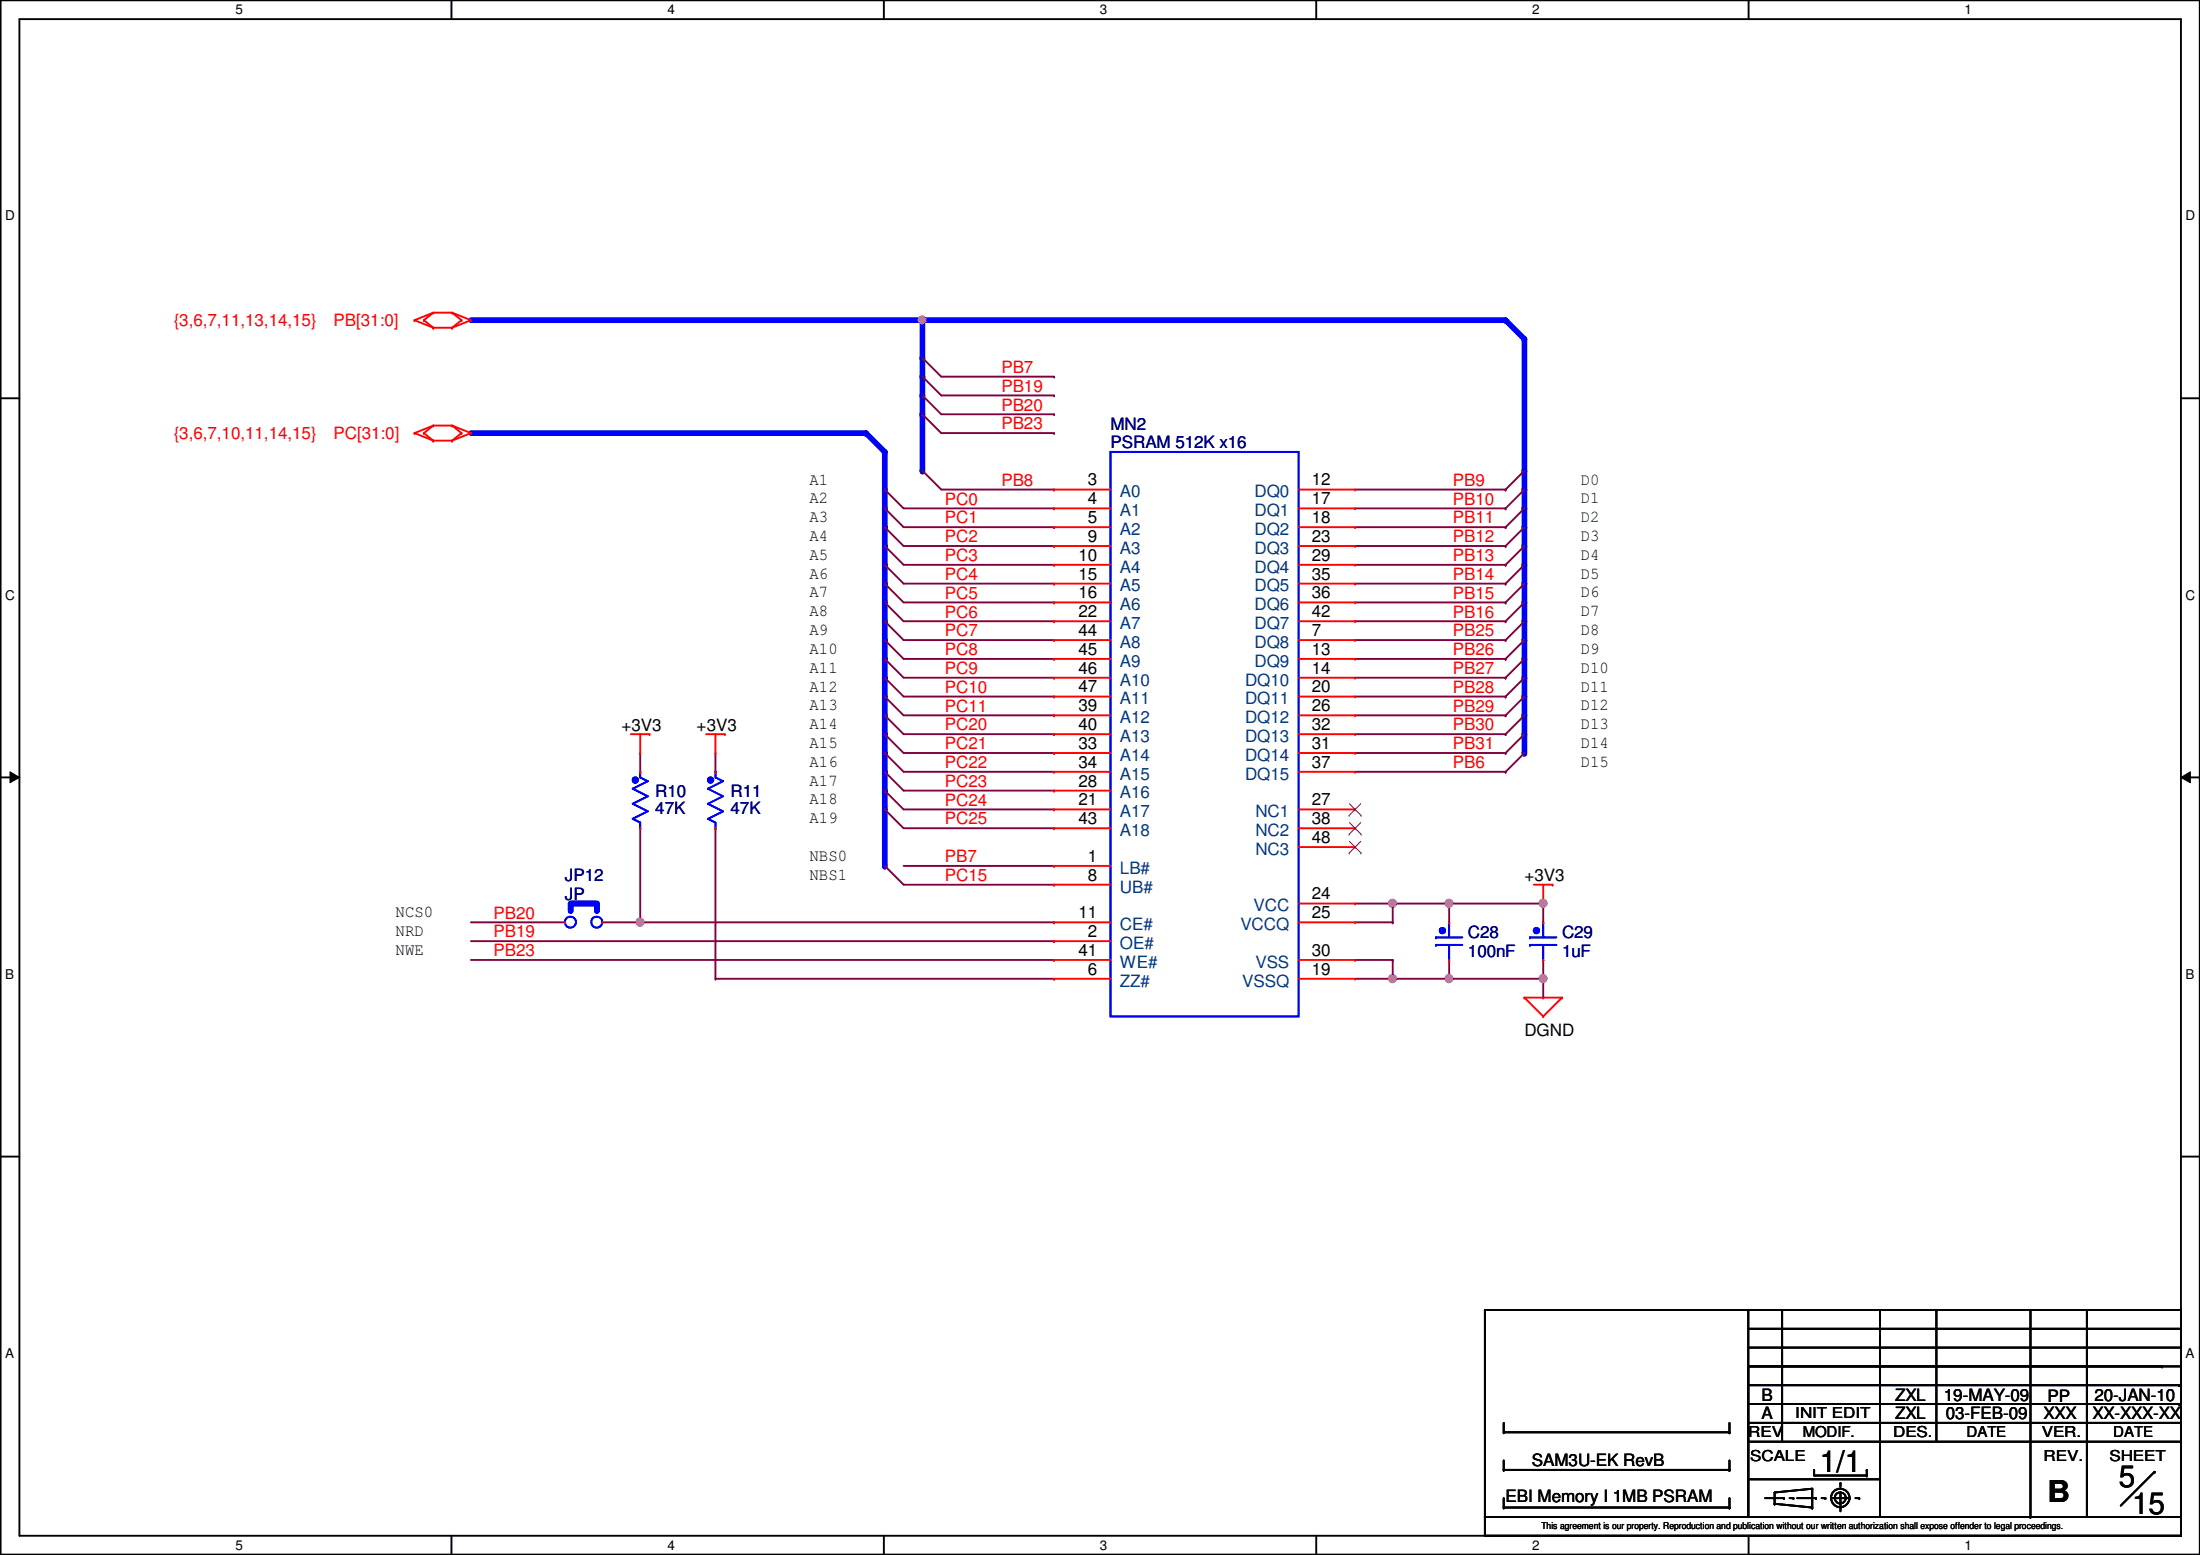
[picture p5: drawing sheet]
<svg xmlns="http://www.w3.org/2000/svg" width="297mm" height="210mm" viewBox="0 0 297 210" stroke-linecap="round" stroke-linejoin="round" font-family="sans-serif">
<path d="M.1 0h296.9v209.8h-296.9zM2.6 2.6h291.9v204.7h-291.9z" fill="none" stroke="#000" stroke-width=".25"/>
<g fill="#fff">
<path d="M31.8 .3h1v2h-1z"/>
<path d="M31.8 207.6h1v1.9h-1z"/>
</g>
<path d="M61 0v2.6M61 207.3v2.5" fill="none" stroke="#000" stroke-width=".25"/>
<g fill="#fff">
<path d="M90.1 .3h1v2h-1z"/>
<path d="M90.1 207.6h1v1.9h-1z"/>
</g>
<path d="M119.3 0v2.6M119.3 207.3v2.5" fill="none" stroke="#000" stroke-width=".25"/>
<g fill="#fff">
<path d="M148.5 .3h1v2h-1z"/>
<path d="M148.5 207.6h1v1.9h-1z"/>
</g>
<path d="M177.7 0v2.6M177.7 207.3v2.5" fill="none" stroke="#000" stroke-width=".25"/>
<g fill="#fff">
<path d="M206.9 .3h1v2h-1z"/>
<path d="M206.9 207.6h1v1.9h-1z"/>
</g>
<path d="M236.1 0v2.6M236.1 207.3v2.5" fill="none" stroke="#000" stroke-width=".25"/>
<g fill="#fff">
<path d="M265.3 .3h.9v2h-.9z"/>
<path d="M265.3 207.6h.9v1.9h-.9z"/>
<path d="M.7 28.2h1.3v1.9h-1.3z"/>
<path d="M295.1 28.2h1.3v1.9h-1.3z"/>
<path d="M.7 79.3h1.3v2h-1.3z"/>
<path d="M295.1 79.3h1.3v2h-1.3z"/>
</g>
<path d="M.1 53.8h2.5M294.5 53.8h2.5" fill="none" stroke="#000" stroke-width=".25"/>
<g fill="#fff">
<path d="M.7 130.5h1.2v2h-1.2z"/>
<path d="M295.1 130.5h1.2v2h-1.2z"/>
</g>
<path d="M.1 104.9h2.5M294.5 104.9h2.5" fill="none" stroke="#000" stroke-width=".25"/>
<path d="M1.4 104.2l1.2 .7-1.2 .8zM294.5 104.9l1.2-.7v1.5z" fill="#000"/>
<path d="M1.4 104.2l1.2 .7-1.2 .8zM294.5 104.9l1.2-.7v1.5z" fill="none" stroke="#000" stroke-width=".14"/>
<g fill="#fff">
<path d="M.7 181.7h1.2v2h-1.2z"/>
<path d="M295.1 181.7h1.2v2h-1.2z"/>
</g>
<path d="M.1 156.1h2.5M294.5 156.1h2.5" fill="none" stroke="#000" stroke-width=".25"/>
<g fill="none" stroke="#7f003f" stroke-width=".25">
<path d="M122 68.6h20.3M122 71.2h20.3M122 73.7h20.3M122 76.2h20.3M122 78.8h20.3M142.3 73.7h.1M142.3 71.2h.1M142.3 76.2h.1M142.3 68.6h.1M142.3 78.8h.1M183 66.1h20.3M183 68.6h20.3"/>
<path d="M183 71.2h20.3M183 73.7h20.3M183 76.2h20.3M183 78.8h20.3M203.3 66.1h.1M203.3 68.6h.1M203.3 71.2h.1M203.3 73.7h.1M203.3 76.2h.1M203.3 78.8h.1M122 83.9h20.3M122 81.3h20.3"/>
<path d="M122 94h20.3M122 86.4h20.3M122 91.5h20.3M122 96.6h20.3M122 88.9h20.3M122 99.1h20.3M142.3 99.1h.1M142.3 83.9h.1M142.3 88.9h.1M142.3 94h.1M142.3 81.3h.1M142.3 96.6h.1"/>
<path d="M142.3 86.4h.1M142.3 91.5h.1M183 83.9h20.3M183 81.3h20.3M183 94h20.3M183 86.4h20.3M183 91.5h20.3M183 96.6h20.3M183 88.9h20.3M183 99.1h20.3M203.3 83.9h.1M203.3 81.3h.1"/>
<path d="M203.3 94h.1M203.3 86.4h.1M203.3 91.5h.1M203.3 96.6h.1M203.3 88.9h.1M203.3 99.1h.1M122 104.2h20.3M122 101.6h20.3M122 111.8h20.3M122 109.3h20.3M122 106.7h20.3M142.3 101.6h.1"/>
<path d="M142.3 104.2h.1M142.3 111.8h.1M142.3 109.3h.1M142.3 106.7h.1M183 104.2h20.3M183 101.6h20.3M203.3 104.2h.1M203.3 101.6h.1"/>
</g>
<path d="M205.8 99.1v2.5" fill="none" stroke="#00f" stroke-width=".76"/>
<circle cx="205.8" cy="101.6" r=".38" fill="#00f"/>
<path d="M203.3 43.2l2.5 2.6" fill="none" stroke="#00f" stroke-width=".76"/>
<circle cx="205.8" cy="45.8" r=".38" fill="#00f"/>
<path d="M63.6 43.2h60.9" fill="none" stroke="#00f" stroke-width=".76"/>
<circle cx="124.5" cy="43.2" r=".38" fill="#00f"/>
<circle cx="124.5" cy="43.2" r=".49" fill="#f0f"/>
<circle cx="124.5" cy="43.2" r=".49" fill="none" stroke="#f0f" stroke-width=".25"/>
<path d="M119.5 106.7v2.6" fill="none" stroke="#00f" stroke-width=".76"/>
<circle cx="119.5" cy="109.3" r=".38" fill="#00f"/>
<path d="M116.9 58.5l2.6 2.5" fill="none" stroke="#00f" stroke-width=".76"/>
<circle cx="119.5" cy="61" r=".38" fill="#00f"/>
<path d="M63.6 58.5h53.3" fill="none" stroke="#00f" stroke-width=".76"/>
<circle cx="116.9" cy="58.5" r=".38" fill="#00f"/>
<path d="M119.5 61v5.1" fill="none" stroke="#00f" stroke-width=".76"/>
<circle cx="119.5" cy="66.1" r=".38" fill="#00f"/>
<path d="M119.5 66.1v2.5" fill="none" stroke="#00f" stroke-width=".76"/>
<circle cx="119.5" cy="68.6" r=".38" fill="#00f"/>
<path d="M119.5 68.6v2.6" fill="none" stroke="#00f" stroke-width=".76"/>
<circle cx="119.5" cy="71.2" r=".38" fill="#00f"/>
<path d="M119.5 71.2v2.5" fill="none" stroke="#00f" stroke-width=".76"/>
<circle cx="119.5" cy="73.7" r=".38" fill="#00f"/>
<path d="M119.5 73.7v2.5" fill="none" stroke="#00f" stroke-width=".76"/>
<circle cx="119.5" cy="76.2" r=".38" fill="#00f"/>
<path d="M119.5 76.2v2.6" fill="none" stroke="#00f" stroke-width=".76"/>
<circle cx="119.5" cy="78.8" r=".38" fill="#00f"/>
<path d="M119.5 78.8v2.5" fill="none" stroke="#00f" stroke-width=".76"/>
<circle cx="119.5" cy="81.3" r=".38" fill="#00f"/>
<path d="M119.5 81.3v2.6" fill="none" stroke="#00f" stroke-width=".76"/>
<circle cx="119.5" cy="83.9" r=".38" fill="#00f"/>
<path d="M119.5 83.9v2.5" fill="none" stroke="#00f" stroke-width=".76"/>
<circle cx="119.5" cy="86.4" r=".38" fill="#00f"/>
<path d="M119.5 86.4v2.5" fill="none" stroke="#00f" stroke-width=".76"/>
<circle cx="119.5" cy="88.9" r=".38" fill="#00f"/>
<path d="M119.5 88.9v2.6" fill="none" stroke="#00f" stroke-width=".76"/>
<circle cx="119.5" cy="91.5" r=".38" fill="#00f"/>
<path d="M119.5 91.5v2.5" fill="none" stroke="#00f" stroke-width=".76"/>
<circle cx="119.5" cy="94" r=".38" fill="#00f"/>
<path d="M119.5 94v2.6" fill="none" stroke="#00f" stroke-width=".76"/>
<circle cx="119.5" cy="96.6" r=".38" fill="#00f"/>
<path d="M119.5 96.6v2.5" fill="none" stroke="#00f" stroke-width=".76"/>
<circle cx="119.5" cy="99.1" r=".38" fill="#00f"/>
<path d="M119.5 99.1v2.5" fill="none" stroke="#00f" stroke-width=".76"/>
<circle cx="119.5" cy="101.6" r=".38" fill="#00f"/>
<path d="M119.5 101.6v2.6" fill="none" stroke="#00f" stroke-width=".76"/>
<circle cx="119.5" cy="104.2" r=".38" fill="#00f"/>
<path d="M119.5 104.2v2.5" fill="none" stroke="#00f" stroke-width=".76"/>
<circle cx="119.5" cy="106.7" r=".38" fill="#00f"/>
<path d="M205.8 96.6v2.5" fill="none" stroke="#00f" stroke-width=".76"/>
<circle cx="205.8" cy="99.1" r=".38" fill="#00f"/>
<path d="M205.8 94v2.6" fill="none" stroke="#00f" stroke-width=".76"/>
<circle cx="205.8" cy="96.6" r=".38" fill="#00f"/>
<path d="M205.8 91.5v2.5" fill="none" stroke="#00f" stroke-width=".76"/>
<circle cx="205.8" cy="94" r=".38" fill="#00f"/>
<path d="M205.8 88.9v2.6" fill="none" stroke="#00f" stroke-width=".76"/>
<circle cx="205.8" cy="91.5" r=".38" fill="#00f"/>
<path d="M205.8 86.4v2.5" fill="none" stroke="#00f" stroke-width=".76"/>
<circle cx="205.8" cy="88.9" r=".38" fill="#00f"/>
<path d="M205.8 83.9v2.5" fill="none" stroke="#00f" stroke-width=".76"/>
<circle cx="205.8" cy="86.4" r=".38" fill="#00f"/>
<path d="M205.8 81.3v2.6" fill="none" stroke="#00f" stroke-width=".76"/>
<circle cx="205.8" cy="83.9" r=".38" fill="#00f"/>
<path d="M205.8 78.8v2.5" fill="none" stroke="#00f" stroke-width=".76"/>
<circle cx="205.8" cy="81.3" r=".38" fill="#00f"/>
<path d="M205.8 76.2v2.6" fill="none" stroke="#00f" stroke-width=".76"/>
<circle cx="205.8" cy="78.8" r=".38" fill="#00f"/>
<path d="M205.8 73.7v2.5" fill="none" stroke="#00f" stroke-width=".76"/>
<circle cx="205.8" cy="76.2" r=".38" fill="#00f"/>
<path d="M205.8 71.2v2.5" fill="none" stroke="#00f" stroke-width=".76"/>
<circle cx="205.8" cy="73.7" r=".38" fill="#00f"/>
<path d="M205.8 68.6v2.6" fill="none" stroke="#00f" stroke-width=".76"/>
<circle cx="205.8" cy="71.2" r=".38" fill="#00f"/>
<path d="M205.8 66.1v2.5" fill="none" stroke="#00f" stroke-width=".76"/>
<circle cx="205.8" cy="68.6" r=".38" fill="#00f"/>
<path d="M205.8 63.5v2.6" fill="none" stroke="#00f" stroke-width=".76"/>
<circle cx="205.8" cy="66.1" r=".38" fill="#00f"/>
<path d="M205.8 45.8v17.7" fill="none" stroke="#00f" stroke-width=".76"/>
<circle cx="205.8" cy="63.5" r=".38" fill="#00f"/>
<g fill="none" stroke="#7f003f" stroke-width=".25">
<path d="M86.4 104.2h.1M86.4 101.6v2.6M86.4 111.8v12.7M96.6 104.2h.1M96.6 101.6v2.6M96.6 111.8v20.3M122 119.4h20.3M142.3 119.4h.1M63.6 127h78.7M63.6 129.6h78.7M86.4 124.5h.1M86.4 124.5h55.9"/>
<path d="M96.6 132.1h.1M96.6 132.1h45.7M142.3 132.1h.1M142.3 127h.1M142.3 129.6h.1M142.3 124.5h.1"/>
</g>
<circle cx="86.4" cy="124.5" r=".49" fill="#f0f"/>
<circle cx="86.4" cy="124.5" r=".49" fill="none" stroke="#f0f" stroke-width=".25"/>
<path d="M183 122h5M188 122h.1M195.7 132.1h.1M195.7 129.6v2.5" fill="none" stroke="#7f003f" stroke-width=".25"/>
<circle cx="188" cy="121.9" r=".49" fill="#f0f"/>
<circle cx="188" cy="121.9" r=".49" fill="none" stroke="#f0f" stroke-width=".25"/>
<path d="M183 124.5h5M183 132.1h5M188 124.5h.1M188 132.1h.1M195.7 122h.1M195.7 122h-7.7v2.5" fill="none" stroke="#7f003f" stroke-width=".25"/>
<circle cx="188" cy="132.1" r=".49" fill="#f0f"/>
<circle cx="188" cy="132.1" r=".49" fill="none" stroke="#f0f" stroke-width=".25"/>
<path d="M183 129.6h5M188 129.6h.1M188 132.1h.1M188 129.6v2.5M188 132.1h7.7M195.7 132.1h.1M208.4 134.7h.1M208.4 124.5h.1M208.4 132.1h.1M208.4 122v2.5M208.4 129.6v5.1" fill="none" stroke="#7f003f" stroke-width=".25"/>
<circle cx="195.6" cy="132.1" r=".49" fill="#f0f"/>
<circle cx="195.6" cy="132.1" r=".49" fill="none" stroke="#f0f" stroke-width=".25"/>
<path d="M195.7 132.1h12.7M208.4 132.1h.1" fill="none" stroke="#7f003f" stroke-width=".25"/>
<circle cx="208.3" cy="132.1" r=".49" fill="#f0f"/>
<circle cx="208.3" cy="132.1" r=".49" fill="none" stroke="#f0f" stroke-width=".25"/>
<path d="M195.7 124.5h.1M195.7 122v2.5" fill="none" stroke="#7f003f" stroke-width=".25"/>
<circle cx="195.6" cy="121.9" r=".49" fill="#f0f"/>
<circle cx="195.6" cy="121.9" r=".49" fill="none" stroke="#f0f" stroke-width=".25"/>
<path d="M195.7 122h12.7M208.4 122h.1" fill="none" stroke="#7f003f" stroke-width=".25"/>
<circle cx="208.3" cy="121.9" r=".49" fill="#f0f"/>
<circle cx="208.3" cy="121.9" r=".49" fill="none" stroke="#f0f" stroke-width=".25"/>
<path d="M119.5 109.3v7.6" fill="none" stroke="#00f" stroke-width=".76"/>
<circle cx="119.5" cy="116.9" r=".38" fill="#00f"/>
<path d="M124.5 43.2v5.1" fill="none" stroke="#00f" stroke-width=".76"/>
<circle cx="124.5" cy="48.3" r=".38" fill="#00f"/>
<path d="M124.5 43.2h78.8" fill="none" stroke="#00f" stroke-width=".76"/>
<circle cx="203.3" cy="43.2" r=".38" fill="#00f"/>
<path d="M127.1 50.8h15.2M127.1 53.4h15.2M127.1 55.9h15.2M127.1 58.5h15.2M142.3 50.8h.1M142.3 53.4h.1M142.3 55.9h.1M142.3 58.5h.1M127.1 66.1h15.2M142.3 66.1h.1" fill="none" stroke="#7f003f" stroke-width=".25"/>
<path d="M124.5 55.9v7.6" fill="none" stroke="#00f" stroke-width=".76"/>
<circle cx="124.5" cy="63.5" r=".38" fill="#00f"/>
<path d="M124.5 53.4v2.5" fill="none" stroke="#00f" stroke-width=".76"/>
<circle cx="124.5" cy="55.9" r=".38" fill="#00f"/>
<path d="M124.5 50.8v2.6" fill="none" stroke="#00f" stroke-width=".76"/>
<circle cx="124.5" cy="53.4" r=".38" fill="#00f"/>
<path d="M124.5 48.3v2.5" fill="none" stroke="#00f" stroke-width=".76"/>
<circle cx="124.5" cy="50.8" r=".38" fill="#00f"/>
<g fill="none" stroke="#7f003f" stroke-width=".25">
<path d="M124.5 55.9h.1M124.5 53.4h.1M124.5 50.8h.1M124.5 48.3h.1M124.5 55.9l2.6 2.6M124.5 53.4l2.6 2.5M124.5 50.8l2.6 2.6M124.5 48.3l2.6 2.5M119.5 66.1h.1M119.5 68.6h.1M119.5 71.2h.1M119.5 73.7h.1"/>
<path d="M119.5 76.2h.1M119.5 78.8h.1M119.5 66.1l2.5 2.5M119.5 68.6l2.5 2.6M119.5 71.2l2.5 2.5M119.5 73.7l2.5 2.5M119.5 76.2l2.5 2.6M119.5 78.8l2.5 2.5M124.5 63.5h.1M124.5 63.5l2.6 2.6M203.3 78.8h.1M203.3 76.2h.1"/>
<path d="M203.3 73.7h.1M203.3 71.2h.1M203.3 68.6h.1M203.3 66.1h.1M205.8 78.8l-2.5 2.5M205.8 76.2l-2.5 2.6M205.8 73.7l-2.5 2.5M205.8 71.2l-2.5 2.5M205.8 68.6l-2.5 2.6M205.8 66.1l-2.5 2.5M205.8 63.5l-2.5 2.6M119.5 81.3h.1"/>
<path d="M119.5 83.9h.1M119.5 86.4h.1M119.5 88.9h.1M119.5 91.5h.1M119.5 94h.1M119.5 96.6h.1M119.5 99.1h.1M119.5 81.3l2.5 2.6M119.5 83.9l2.5 2.5M119.5 86.4l2.5 2.5M119.5 88.9l2.5 2.6M119.5 91.5l2.5 2.5"/>
<path d="M119.5 94l2.5 2.6M119.5 96.6l2.5 2.5M119.5 99.1l2.5 2.5M203.3 99.1h.1M203.3 96.6h.1M203.3 94h.1M203.3 91.5h.1M203.3 88.9h.1M203.3 86.4h.1M203.3 83.9h.1M203.3 81.3h.1M205.8 99.1l-2.5 2.5"/>
<path d="M205.8 96.6l-2.5 2.5M205.8 94l-2.5 2.6M205.8 91.5l-2.5 2.5M205.8 88.9l-2.5 2.6M205.8 86.4l-2.5 2.5M205.8 83.9l-2.5 2.5M205.8 81.3l-2.5 2.6M119.5 101.6h.1M119.5 104.2h.1M119.5 106.7h.1M119.5 109.3h.1M119.5 116.9h.1"/>
<path d="M119.5 101.6l2.5 2.6M119.5 104.2l2.5 2.5M119.5 106.7l2.5 2.6M119.5 109.3l2.5 2.5M119.5 116.9l2.5 2.5M122 116.9h20.3M142.3 116.9h.1M203.3 104.2h.1M203.3 101.6h.1M205.8 101.6l-2.5 2.6M63.6 124.5h12.7M76.3 124.5h.1"/>
<path d="M81.4 124.5h5M86.4 124.5h.1"/>
</g>
<g fill="none" stroke="#f00" stroke-width=".25">
<path d="M56 43.2h.1M56 58.5h.1M56 43.2l2.5 1M56 58.5l2.5 1M57.2 43.2h.1M57.2 58.5h.1M57.2 43.2l1.3 1M57.2 58.5l1.3 1M58.5 44.2h.1M58.5 42.2h.1M58.5 59.5h.1M58.5 57.4h.1"/>
<path d="M58.5 44.2h2.5M58.5 42.2h2.5M58.5 42.2l-2.5 1M58.5 42.2l-1.3 1M58.5 59.5h2.5M58.5 57.4h2.5M58.5 57.4l-2.5 1.1M58.5 57.4l-1.3 1.1M61 42.2h.1M61 44.2h.1M61 57.4h.1M61 59.5h.1"/>
<path d="M61 42.2l2.6 1M61 42.2l1.3 1M61 57.4l2.6 1.1M61 57.4l1.3 1.1M62.3 43.2h.1M62.3 58.5h.1M62.3 43.2l-1.3 1M62.3 58.5l-1.3 1M63.6 43.2h.1M63.6 58.5h.1M63.6 43.2l-2.6 1M63.6 58.5l-2.6 1"/>
<path d="M85.2 99.1h2.5M86.4 99.1v2.5M87.7 99.1h.1M95.3 99.1h2.6M96.6 99.1v2.5M97.9 99.1h.1M86.4 101.6h.1M96.6 101.6h.1M207.1 119.4h2.5M208.4 119.4v2.6M209.6 119.4h.1M205.8 134.7h.1"/>
<path d="M205.8 134.7h5.1M205.8 134.7l2.6 2.5M208.4 122h.1M208.4 137.2h.1M210.9 134.7h.1M210.9 134.7l-2.5 2.5"/>
</g>
<g fill="none" stroke="#000" stroke-width=".25">
<path d="M200.5 176.8h.1M200.5 176.8h35.5M200.5 176.8v28M236 176.8h58.5v28h-58.5zM236 179.4h58.5M240.6 176.8h.1M240.6 176.8v17.8M253.8 176.8h.1M253.8 176.8v28M261.4 176.8h.1M261.4 176.8v17.8M274.1 176.8v28"/>
<path d="M281.8 176.8h.1M281.8 176.8v28M294.5 179.4h.1M203 198.4h.1M203 193.3h.1M203 192.1v1.2M203 197.1v1.3M203 198.4h30.5M203 193.3h30.5M233.5 198.4h.1M233.5 193.3h.1M233.5 192.1v1.2"/>
<path d="M233.5 197.1v1.3M236 184.4h58.5v20.4h-58.5zM236 189.5h58.2M236 187h58.2M236 184.4h55.9M236 181.9h58.5M236 194.6h58.5M236 199.7h17.8M236 192.1h58.5M244.9 198.4h.1M244.9 198.4v.8h7.1M252 199.2h.1"/>
<path d="M252 198.4h.1M252 198.4v.8M253.8 199.7h.1M290.9 198.7h.1M290.9 198.7l-4.6 4.5M291.9 184.4h.1M294.2 189.5h.1M294.2 187h.1M294.5 181.9h.1M294.5 194.6h.1M294.5 192.1h.1M200.5 204.8h94v2.5h-94z"/>
<path d="M200.5 204.8h.1M203 203.5h.1M203 203.5h30.5M203 202.2v1.3M233.5 203.5h.1M233.5 202.2v1.3M238.3 202.2h2.6M239.6 203h.1M239.6 203l5.1 .5M240.9 202.2h.1M241.6 202.2h.5M242.1 202.2h.1"/>
<path d="M242.7 202.2h2.5M244.7 201h.1M244.7 203.5h.1M244.7 201l-5.1 .5v1.5M244.7 201v2.5M245.2 202.2h.1M246 202.2h.5M246.5 202.2h.1M247.2 202.2h2.6M248.5 200.2h.1M248.5 201.5h.1M248.5 200.2v.5"/>
<path d="M248.5 201.5v2.5M249.8 202.2h.1M250.5 202.2h.5M251 202.2h.1M274.1 204.8h.1"/>
<circle cx="248.5" cy="202.2" r=".75"/>
<circle cx="248.5" cy="202.2" r="1.25"/>
</g>
<path d="M96.6 111.8h.1M96.6 104.2h.1M96.6 104.2v.7l1 .6-2 1 2 1-2 1 2 1-2 1 1 .5v.8" fill="none" stroke="#00f" stroke-width=".25"/>
<circle cx="95.9" cy="105.3" r=".37" fill="#00f"/>
<g fill="none" stroke="#00f" stroke-width=".25">
<path d="M96.6 111.8h.1M96.6 104.2h.1M96.6 104.2v.7l1 .6-2 1 2 1-2 1 2 1-2 1 1 .5v.8"/>
<circle cx="95.9" cy="105.3" r=".37"/>
</g>
<circle cx="95.9" cy="105.3" r=".37" fill="#00f"/>
<g fill="none" stroke="#00f" stroke-width=".25">
<path d="M193.9 127.6h.1M193.9 126.5h.1M193.9 127.6h3.5M193.9 126.5h3.5M195.7 124.5h.1M195.7 129.6h.1M195.7 124.5v2M195.7 127.6v2"/>
<circle cx="95.9" cy="105.3" r=".37"/>
<circle cx="77" cy="124.5" r=".75"/>
<circle cx="80.6" cy="124.5" r=".75"/>
</g>
<path d="M96.6 104.2h.1M96.6 111.8h.1M76.3 124.5h.1M81.4 124.5h.1" fill="none" stroke="#f00" stroke-width=".25"/>
<path d="M77 123v-1h3.6v1" fill="none" stroke="#00f" stroke-width=".76"/>
<circle cx="194.7" cy="125.6" r=".37" fill="#00f"/>
<g fill="none" stroke="#00f" stroke-width=".25">
<path d="M193.9 127.6h.1M193.9 126.5h.1M193.9 127.6h3.5M193.9 126.5h3.5M195.7 124.5h.1M195.7 129.6h.1M195.7 124.5v2M195.7 127.6v2"/>
<circle cx="194.7" cy="125.6" r=".37"/>
</g>
<circle cx="194.7" cy="125.6" r=".37" fill="#00f"/>
<g fill="none" stroke="#00f" stroke-width=".25">
<path d="M206.6 127.6h.1M206.6 126.5h.1M206.6 127.6h3.5M206.6 126.5h3.5M208.4 124.5h.1M208.4 129.6h.1M208.4 124.5v2M208.4 127.6v2"/>
<circle cx="194.7" cy="125.6" r=".37"/>
</g>
<path d="M195.7 124.5h.1M195.7 129.6h.1" fill="none" stroke="#f00" stroke-width=".25"/>
<circle cx="207.4" cy="125.6" r=".37" fill="#00f"/>
<g fill="none" stroke="#00f" stroke-width=".25">
<path d="M206.6 127.6h.1M206.6 126.5h.1M206.6 127.6h3.5M206.6 126.5h3.5M208.4 124.5h.1M208.4 129.6h.1M208.4 124.5v2M208.4 127.6v2"/>
<circle cx="207.4" cy="125.6" r=".37"/>
</g>
<circle cx="207.4" cy="125.6" r=".37" fill="#00f"/>
<g fill="none" stroke="#00f" stroke-width=".25">
<path d="M86.4 111.8h.1M86.4 104.2h.1M86.4 104.2v.7l1.1 .6-2.1 1 2.1 1-2.1 1 2.1 1-2.1 1 1 .5v.8"/>
<circle cx="207.4" cy="125.6" r=".37"/>
</g>
<path d="M208.4 124.5h.1M208.4 129.6h.1" fill="none" stroke="#f00" stroke-width=".25"/>
<circle cx="85.8" cy="105.3" r=".37" fill="#00f"/>
<g fill="none" stroke="#00f" stroke-width=".25">
<path d="M86.4 111.8h.1M86.4 104.2h.1M86.4 104.2v.7l1.1 .6-2.1 1 2.1 1-2.1 1 2.1 1-2.1 1 1 .5v.8"/>
<circle cx="85.8" cy="105.3" r=".37"/>
</g>
<circle cx="85.8" cy="105.3" r=".37" fill="#00f"/>
<g fill="none" stroke="#00f" stroke-width=".25">
<path d="M149.9 61h25.4v76.2h-25.4z"/>
<circle cx="85.8" cy="105.3" r=".37"/>
</g>
<g fill="none" stroke="#f00" stroke-width=".25">
<path d="M142.3 66.1h.1M142.3 68.6h.1M142.3 71.2h.1M142.3 73.7h.1M142.3 76.2h.1M142.3 78.8h.1M142.3 66.1h7.6M142.3 68.6h7.6M142.3 71.2h7.6M142.3 73.7h7.6M142.3 76.2h7.6M142.3 78.8h7.6"/>
<path d="M175.3 66.1h7.7M175.3 68.6h7.7M175.3 71.2h7.7M175.3 73.7h7.7M175.3 76.2h7.7M175.3 78.8h7.7M183 66.1h.1M183 68.6h.1M183 71.2h.1M183 73.7h.1M183 76.2h.1M183 78.8h.1"/>
<path d="M142.3 81.3h.1M142.3 83.9h.1M142.3 86.4h.1M142.3 88.9h.1M142.3 91.5h.1M142.3 94h.1M142.3 96.6h.1M142.3 99.1h.1M142.3 81.3h7.6M142.3 83.9h7.6M142.3 86.4h7.6M142.3 88.9h7.6"/>
<path d="M142.3 91.5h7.6M142.3 94h7.6M142.3 96.6h7.6M142.3 99.1h7.6M175.3 81.3h7.7M175.3 83.9h7.7M175.3 86.4h7.7M175.3 88.9h7.7M175.3 91.5h7.7M175.3 94h7.7M175.3 96.6h7.7M175.3 99.1h7.7"/>
<path d="M183 81.3h.1M183 83.9h.1M183 86.4h.1M183 88.9h.1M183 91.5h.1M183 94h.1M183 96.6h.1M183 99.1h.1M86.4 104.2h.1M86.4 111.8h.1M142.3 101.6h.1M142.3 104.2h.1"/>
<path d="M142.3 106.7h.1M142.3 109.3h.1M142.3 111.8h.1M142.3 116.9h.1M142.3 119.4h.1M142.3 101.6h7.6M142.3 104.2h7.6M142.3 106.7h7.6M142.3 109.3h7.6M142.3 111.8h7.6M142.3 116.9h7.6M142.3 119.4h7.6"/>
<path d="M175.3 101.6h7.7M175.3 104.2h7.7M175.3 109.3h7.7M175.3 111.8h7.7M175.3 114.3h7.7M183 101.6h.1M183 104.2h.1M183 109.3h.1M183 111.8h.1M183 114.3h.1M142.3 124.5h.1M142.3 127h.1"/>
<path d="M142.3 129.6h.1M142.3 132.1h.1M142.3 124.5h7.6M142.3 127h7.6M142.3 129.6h7.6M142.3 132.1h7.6M175.3 124.5h7.7M175.3 129.6h7.7M175.3 122h7.7M175.3 132.1h7.7M183 122h.1M183 124.5h.1"/>
<path d="M183 129.6h.1M183 132.1h.1"/>
</g>
<path d="M182.2 110.1h.1M182.2 112.6h.1M182.2 115.1h.1M182.2 108.5l1.6 1.6M182.2 111l1.6 1.6M182.2 113.6l1.6 1.5M183.7 108.5l-1.5 1.6M183.7 111l-1.5 1.6M183.7 113.6l-1.5 1.5M183.8 110.1h.1M183.8 112.6h.1M183.8 115.1h.1" fill="none" stroke="#7f3f00" stroke-width=".14"/>
<circle cx="124.5" cy="43.2" r=".49" fill="#f0f"/>
<circle cx="124.5" cy="43.2" r=".49" fill="none" stroke="#f0f" stroke-width=".25"/>
<circle cx="86.4" cy="124.5" r=".49" fill="#f0f"/>
<circle cx="86.4" cy="124.5" r=".49" fill="none" stroke="#f0f" stroke-width=".25"/>
<circle cx="188" cy="121.9" r=".49" fill="#f0f"/>
<circle cx="188" cy="121.9" r=".49" fill="none" stroke="#f0f" stroke-width=".25"/>
<circle cx="188" cy="132.1" r=".49" fill="#f0f"/>
<circle cx="188" cy="132.1" r=".49" fill="none" stroke="#f0f" stroke-width=".25"/>
<circle cx="195.6" cy="132.1" r=".49" fill="#f0f"/>
<circle cx="195.6" cy="132.1" r=".49" fill="none" stroke="#f0f" stroke-width=".25"/>
<circle cx="208.3" cy="132.1" r=".49" fill="#f0f"/>
<circle cx="208.3" cy="132.1" r=".49" fill="none" stroke="#f0f" stroke-width=".25"/>
<circle cx="195.6" cy="121.9" r=".49" fill="#f0f"/>
<circle cx="195.6" cy="121.9" r=".49" fill="none" stroke="#f0f" stroke-width=".25"/>
<circle cx="208.3" cy="121.9" r=".49" fill="#f0f"/>
<circle cx="208.3" cy="121.9" r=".49" fill="none" stroke="#f0f" stroke-width=".25"/>
<g font-size="4.1">
<text x="245.7" y="198.8">1/1</text>
<text x="276.4" y="202.7">B</text>
<text x="286.1" y="200.8">5</text>
<text x="287.9" y="204.3">15</text>
</g>
<g font-size="2.3" fill="#f00">
<text x="23.4" y="44">{3,6,7,11,13,14,15}</text>
<text x="45" y="44">PB[31:0]</text>
<text x="135.2" y="50.3">PB7</text>
<text x="135.2" y="52.9">PB19</text>
<text x="23.4" y="59.3">{3,6,7,10,11,14,15}</text>
<text x="45" y="59.3">PC[31:0]</text>
<text x="135.2" y="55.4">PB20</text>
<text x="135.2" y="58">PB23</text>
<text x="135.2" y="65.6">PB8</text>
<text x="196.2" y="65.6">PB9</text>
<text x="127.6" y="70.7">PC1</text>
<text x="127.6" y="68.1">PC0</text>
<text x="196.2" y="68.1">PB10</text>
<text x="196.2" y="70.7">PB11</text>
<text x="127.6" y="73.2">PC2</text>
<text x="127.6" y="75.7">PC3</text>
<text x="196.2" y="73.2">PB12</text>
<text x="196.2" y="75.7">PB13</text>
<text x="127.6" y="83.4">PC6</text>
<text x="127.6" y="78.3">PC4</text>
<text x="127.6" y="80.8">PC5</text>
<text x="196.2" y="83.4">PB16</text>
<text x="196.2" y="80.8">PB15</text>
<text x="196.2" y="78.3">PB14</text>
<text x="127.6" y="88.4">PC8</text>
<text x="127.6" y="85.9">PC7</text>
<text x="196.2" y="85.9">PB25</text>
<text x="196.2" y="88.4">PB26</text>
<text x="127.6" y="93.5">PC10</text>
<text x="127.6" y="91">PC9</text>
<text x="196.2" y="93.5">PB28</text>
<text x="196.2" y="91">PB27</text>
<text x="127.6" y="98.6">PC20</text>
<text x="127.6" y="101.1">PC21</text>
<text x="127.6" y="96.1">PC11</text>
<text x="196.2" y="96.1">PB29</text>
<text x="196.2" y="98.6">PB30</text>
<text x="196.2" y="101.1">PB31</text>
<text x="127.6" y="103.7">PC22</text>
<text x="127.6" y="106.2">PC23</text>
<text x="196.2" y="103.7">PB6</text>
<text x="127.6" y="111.3">PC25</text>
<text x="127.6" y="108.8">PC24</text>
<text x="127.6" y="118.9">PC15</text>
<text x="127.6" y="116.4">PB7</text>
<text x="66.6" y="124">PB20</text>
<text x="66.6" y="126.5">PB19</text>
<text x="66.6" y="129.1">PB23</text>
</g>
<g font-size="2.3" fill="#00007f">
<text x="149.9" y="58">MN2</text>
<text x="149.9" y="60.5">PSRAM 512K x16</text>
<text x="88.5" y="107.5">R10</text>
<text x="98.6" y="107.5">R11</text>
<text x="88.5" y="109.8">47K</text>
<text x="98.6" y="109.8">47K</text>
<text x="76.3" y="119">JP12</text>
<text x="76.3" y="121.5">JP</text>
<text x="198.2" y="126.6">C28</text>
<text x="198.2" y="129.1">100nF</text>
<text x="210.9" y="126.6">C29</text>
<text x="210.9" y="129.1">1uF</text>
</g>
<g font-size="2.3">
<text x="109.3" y="65.4">A1</text>
<text x="146.9" y="65.5">3</text>
<text x="177.1" y="65.5">12</text>
<text x="109.3" y="67.9">A2</text>
<text x="109.3" y="70.5">A3</text>
<text x="146.9" y="68.1">4</text>
<text x="146.9" y="70.6">5</text>
<text x="177.1" y="68.1">17</text>
<text x="177.1" y="70.6">18</text>
<text x="109.3" y="73">A4</text>
<text x="109.3" y="75.6">A5</text>
<text x="145.6" y="75.7">10</text>
<text x="146.9" y="73.2">9</text>
<text x="177.1" y="73.2">23</text>
<text x="177.1" y="75.7">29</text>
<text x="213.4" y="73">D3</text>
<text x="213.4" y="75.6">D4</text>
<text x="109.3" y="78.1">A6</text>
<text x="109.3" y="80.6">A7</text>
<text x="109.3" y="83.2">A8</text>
<text x="145.6" y="78.2">15</text>
<text x="145.6" y="80.8">16</text>
<text x="145.6" y="83.3">22</text>
<text x="177.1" y="78.2">35</text>
<text x="177.1" y="80.8">36</text>
<text x="177.1" y="83.3">42</text>
<text x="213.4" y="78.1">D5</text>
<text x="213.4" y="80.6">D6</text>
<text x="213.4" y="83.2">D7</text>
<text x="109.3" y="85.7">A9</text>
<text x="109.3" y="88.3">A10</text>
<text x="145.6" y="85.9">44</text>
<text x="145.6" y="88.4">45</text>
<text x="177.1" y="85.9">7</text>
<text x="177.1" y="88.4">13</text>
<text x="213.4" y="85.7">D8</text>
<text x="213.4" y="88.3">D9</text>
<text x="109.3" y="90.8">A11</text>
<text x="109.3" y="93.3">A12</text>
<text x="109.3" y="95.9">A13</text>
<text x="145.6" y="90.9">46</text>
<text x="145.6" y="93.5">47</text>
<text x="177.1" y="90.9">14</text>
<text x="177.1" y="93.5">20</text>
<text x="213.4" y="90.8">D10</text>
<text x="213.4" y="93.3">D11</text>
<text x="213.4" y="95.9">D12</text>
<text x="83.9" y="98.6">+3V3</text>
<text x="94.1" y="98.6">+3V3</text>
<text x="109.3" y="98.4">A14</text>
<text x="109.3" y="101">A15</text>
<text x="145.6" y="96">39</text>
<text x="145.6" y="98.6">40</text>
<text x="145.6" y="101.1">33</text>
<text x="177.1" y="96">26</text>
<text x="177.1" y="98.6">32</text>
<text x="177.1" y="101.1">31</text>
<text x="213.4" y="98.4">D13</text>
<text x="213.4" y="101">D14</text>
<text x="109.3" y="106">A17</text>
<text x="109.3" y="103.5">A16</text>
<text x="145.6" y="103.6">34</text>
<text x="145.6" y="106.2">28</text>
<text x="177.1" y="103.6">37</text>
<text x="213.4" y="103.5">D15</text>
<text x="109.3" y="108.6">A18</text>
<text x="109.3" y="111.1">A19</text>
<text x="145.6" y="108.7">21</text>
<text x="145.6" y="111.3">43</text>
<text x="177.1" y="108.7">27</text>
<text x="177.1" y="111.3">38</text>
<text x="177.1" y="113.8">48</text>
<text x="109.3" y="116.2">NBS0</text>
<text x="109.3" y="118.7">NBS1</text>
<text x="146.9" y="116.3">1</text>
<text x="146.9" y="118.9">8</text>
<text x="205.8" y="119">+3V3</text>
<text x="53.4" y="123.8">NCS0</text>
<text x="145.6" y="124">11</text>
<text x="177.1" y="121.4">24</text>
<text x="177.1" y="124">25</text>
<text x="53.4" y="128.9">NWE</text>
<text x="53.4" y="126.4">NRD</text>
<text x="145.6" y="129">41</text>
<text x="146.9" y="126.5">2</text>
<text x="146.9" y="131.6">6</text>
<text x="177.1" y="129">30</text>
<text x="177.1" y="131.6">19</text>
<text x="205.8" y="139.8">DGND</text>
<text x="237.8" y="191.6">A</text>
<text x="237.8" y="189.1">B</text>
<text x="255.9" y="191.6">ZXL</text>
<text x="255.9" y="189.1">ZXL</text>
<text x="262.5" y="189.1">19-MAY-09</text>
<text x="262.7" y="191.6">03-FEB-09</text>
<text x="275.9" y="191.6">XXX</text>
<text x="276.4" y="189.3">PP</text>
<text x="282.5" y="191.6">XX-XXX-XX</text>
<text x="282.8" y="189.1">20-JAN-10</text>
<text x="206.8" y="198">SAM3U-EK RevB</text>
<text x="203.3" y="202.8">EBI Memory I 1MB PSRAM</text>
</g>
<g font-size="2.3" fill="#003f00">
<text x="213.4" y="65.4">D0</text>
<text x="213.4" y="67.9">D1</text>
<text x="213.4" y="70.5">D2</text>
</g>
<g font-size="2.3" fill="#003f7f">
<text x="151.2" y="67.1">A0</text>
<text x="151.2" y="69.7">A1</text>
<text x="169.4" y="67.1">DQ0</text>
<text x="169.4" y="69.7">DQ1</text>
<text x="151.2" y="72.2">A2</text>
<text x="151.2" y="74.8">A3</text>
<text x="151.2" y="77.3">A4</text>
<text x="169.4" y="72.2">DQ2</text>
<text x="169.4" y="74.8">DQ3</text>
<text x="169.4" y="77.3">DQ4</text>
<text x="151.2" y="79.8">A5</text>
<text x="151.2" y="82.4">A6</text>
<text x="169.4" y="79.8">DQ5</text>
<text x="169.4" y="82.4">DQ6</text>
<text x="151.2" y="84.9">A7</text>
<text x="151.2" y="87.5">A8</text>
<text x="169.4" y="84.9">DQ7</text>
<text x="169.4" y="87.5">DQ8</text>
<text x="151.2" y="90">A9</text>
<text x="151.2" y="92.5">A10</text>
<text x="151.2" y="95.1">A11</text>
<text x="168.1" y="92.5">DQ10</text>
<text x="168.1" y="95.1">DQ11</text>
<text x="169.4" y="90">DQ9</text>
<text x="151.2" y="97.6">A12</text>
<text x="151.2" y="100.2">A13</text>
<text x="168.1" y="97.6">DQ12</text>
<text x="168.1" y="100.2">DQ13</text>
<text x="151.2" y="102.7">A14</text>
<text x="151.2" y="105.2">A15</text>
<text x="151.2" y="107.8">A16</text>
<text x="168.1" y="102.7">DQ14</text>
<text x="168.1" y="105.2">DQ15</text>
<text x="151.2" y="110.3">A17</text>
<text x="151.2" y="112.9">A18</text>
<text x="169.5" y="110.3">NC1</text>
<text x="169.5" y="112.9">NC2</text>
<text x="151.2" y="117.9">LB#</text>
<text x="169.5" y="115.4">NC3</text>
<text x="151.2" y="120.5">UB#</text>
<text x="151.2" y="125.6">CE#</text>
<text x="167.5" y="125.6">VCCQ</text>
<text x="169.2" y="123">VCC</text>
<text x="151.2" y="128.1">OE#</text>
<text x="151.2" y="130.6">WE#</text>
<text x="169.5" y="130.6">VSS</text>
<text x="151.2" y="133.2">ZZ#</text>
<text x="167.7" y="133.2">VSSQ</text>
</g>
<g font-size="2">
<text x="242.4" y="191.4">INIT EDIT</text>
<text x="236" y="194">REV</text>
<text x="236.3" y="197.3">SCALE</text>
<text x="243.4" y="194">MODIF.</text>
<text x="255.6" y="194">DES.</text>
<text x="265.5" y="194">DATE</text>
<text x="275.7" y="194">VER.</text>
<text x="275.9" y="197.3">REV.</text>
<text x="284.8" y="197.3">SHEET</text>
<text x="285.3" y="194">DATE</text>
</g>
<g font-size="1.8">
<text x="31.8" y="1.9">5</text>
<text x="90.1" y="1.9">4</text>
<text x="148.5" y="1.9">3</text>
<text x="206.9" y="1.9">2</text>
<text x="265.3" y="1.9">1</text>
<text x=".7" y="29.8">D</text>
<text x="295.1" y="29.8">D</text>
<text x=".7" y="80.9">C</text>
<text x="295.1" y="80.9">C</text>
<text x=".7" y="132.1">B</text>
<text x="295.1" y="132.1">B</text>
<text x=".7" y="183.3">A</text>
<text x="295.1" y="183.3">A</text>
<text x="31.8" y="209.2">5</text>
<text x="90.1" y="209.2">4</text>
<text x="148.5" y="209.2">3</text>
<text x="206.9" y="209.2">2</text>
<text x="265.3" y="209.2">1</text>
</g>
<g font-size="1.3">
<text x="208.1" y="206.5">This agreement iiis our property. Reproduction and publication without our written authorization shall expose offender ttto lllegal proceedings.</text>
<text x="208.1" y="206.5">This agreement s our property. Reproduction and publication without our written authorization shall expose offender o egal proceedings.</text>
</g>
</svg>
